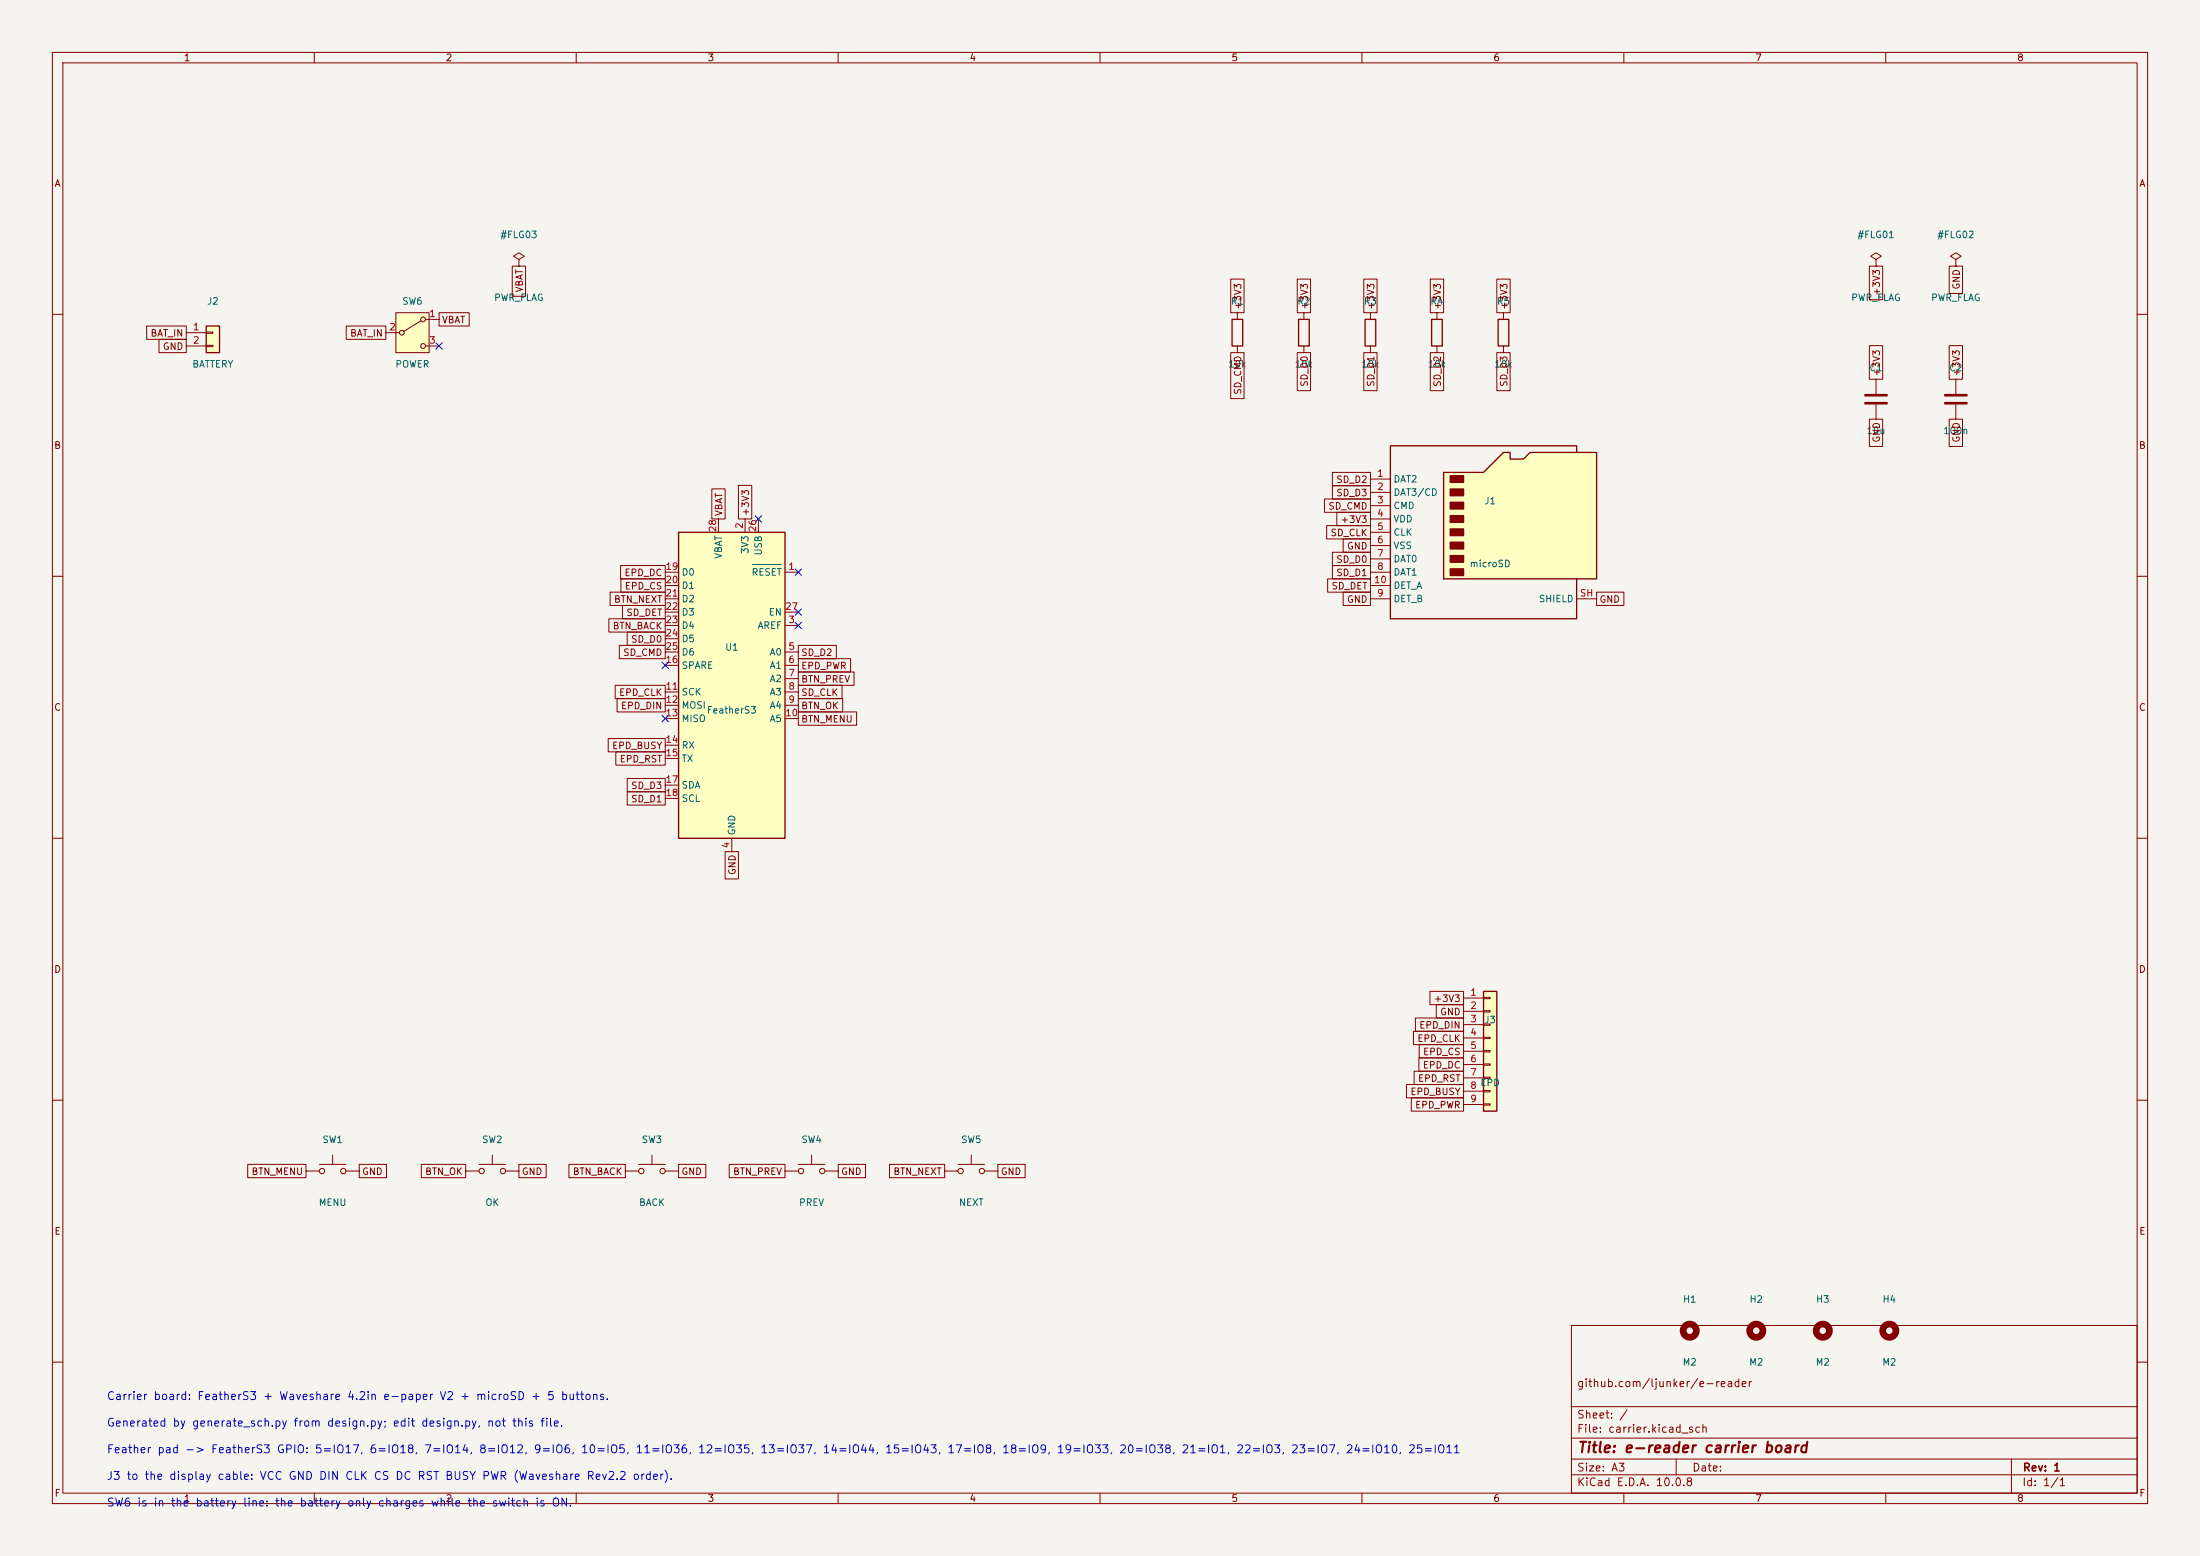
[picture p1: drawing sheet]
<svg xmlns="http://www.w3.org/2000/svg" width="420mm" height="297mm" viewBox="0 0 420 297" stroke-linecap="round" stroke-linejoin="round" font-family="sans-serif">
<path d="M0 0h420v297h-420z" fill="#f5f4ef" stroke="#f5f4ef" stroke-width=".19"/>
<g fill="none" stroke="#840000" stroke-width=".19">
<path d="M10 10h400v277h-400zM12 12h396v273h-396zM60 10v2M110 10v2M160 10v2M210 10v2M260 10v2M310 10v2M360 10v2M236.2 59.7v1.3M10 60h2M236.2 66v1.3"/>
<path d="M408 60h2M10 110h2M408 110h2M10 160h2M408 160h2M10 210h2M408 210h2M300 253h108v32h-108zM10 260h2M300 278.5h108M300 274.5h108M300 268.5h108"/>
<path d="M320 278.5v3M384 278.5v6.5M408 260h2M60 285v2M110 285v2M160 285v2M210 285v2M260 285v2M300 281.5h108M310 285v2M360 285v2"/>
</g>
<path d="M235.2 61h2v5h-2z" fill="none" stroke="#840000" stroke-width=".25"/>
<g fill="none" stroke="#840000" stroke-width="1.3">
<circle cx="322.6" cy="254" r="1.27"/>
<circle cx="335.3" cy="254" r="1.27"/>
<circle cx="348" cy="254" r="1.27"/>
<circle cx="360.7" cy="254" r="1.27"/>
</g>
<path d="M283.2 189.2h2.5v22.9h-2.5z" fill="#ffffc2"/>
<path d="M286 61h2v5h-2zM283.2 189.2h2.5v22.9h-2.5z" fill="none" stroke="#840000" stroke-width=".25"/>
<g fill="none" stroke="#840000" stroke-width=".19">
<path d="M287 59.7v1.3M358.1 49.5l1.1-.6-1.1-.6-1 .6 1 .6v1.3M358.1 50.8h.1M373.4 49.5l1-.6-1-.6-1 .6 1 .6v1.3M373.4 50.8h.1M287 66v1.3M358.1 72.4v2.8M358.1 77.2v2.8M373.4 72.4v2.8M373.4 77.2v2.8M279.4 190.5h3.8M279.4 193h3.8"/>
<path d="M279.4 195.6h3.8M279.4 198.1h3.8M283.2 190.4h1.3v.2h-1.3zM283.2 192.9h1.3v.3h-1.3zM283.2 195.5h1.3v.2h-1.3zM283.2 198h1.3v.2h-1.3zM279.4 200.7h3.8M279.4 203.2h3.8M279.4 205.7h3.8M279.4 208.3h3.8M279.4 210.8h3.8M283.2 200.5h1.3v.3h-1.3z"/>
<path d="M283.2 203.1h1.3v.2h-1.3zM283.2 205.6h1.3v.3h-1.3zM283.2 208.2h1.3v.2h-1.3zM283.2 210.7h1.3v.2h-1.3zM88.9 223.5h2.5M91.4 222.2h5.1M94 220.5v1.7M96.5 223.5h2.6"/>
<circle cx="91.9" cy="223.5" r=".51"/>
<circle cx="96" cy="223.5" r=".51"/>
</g>
<path d="M356.1 75.4h4.1M356.1 77h4.1M371.3 75.4h4.1M371.3 77h4.1" fill="none" stroke="#840000" stroke-width=".51"/>
<path d="M275.6 90.2h7.6l3.8-3.8h1.3v1.2h2.5l1.3-1.2h12.7v24.1h-29.2z" fill="#ffffc2"/>
<path d="M275.6 90.2h7.6l3.8-3.8h1.3v1.2h2.5l1.3-1.2h12.7v24.1h-29.2zM301 86.4v-1.3h-35.6v33h35.6v-7.6" fill="none" stroke="#840000" stroke-width=".25"/>
<g fill="#840000" stroke="#840000" stroke-width=".25">
<path d="M276.9 90.8h2.5v1.3h-2.5z"/>
<path d="M276.9 93.3h2.5v1.3h-2.5z"/>
<path d="M276.9 95.9h2.5v1.3h-2.5z"/>
<path d="M276.9 98.4h2.5v1.3h-2.5z"/>
<path d="M276.9 101h2.5v1.2h-2.5z"/>
<path d="M276.9 103.5h2.5v1.3h-2.5z"/>
<path d="M276.9 106h2.5v1.3h-2.5z"/>
<path d="M276.9 108.6h2.5v1.3h-2.5z"/>
</g>
<g fill="none" stroke="#840000" stroke-width=".19">
<path d="M261.6 91.4h3.8M261.6 94h3.8M261.6 96.5h3.8M261.6 99.1h3.8M261.6 101.6h3.8M261.6 104.1h3.8M261.6 106.7h3.8M261.6 109.2h3.8M261.6 114.3h3.8M261.6 111.8h3.8M301 114.3h3.8M119.4 223.5h2.5"/>
<path d="M121.9 222.2h5.1M124.5 220.5v1.7M127 223.5h2.5"/>
<circle cx="122.4" cy="223.5" r=".51"/>
<circle cx="126.5" cy="223.5" r=".51"/>
</g>
<path d="M39.4 62.2h2.5v5.1h-2.5z" fill="#ffffc2"/>
<path d="M39.4 62.2h2.5v5.1h-2.5z" fill="none" stroke="#840000" stroke-width=".25"/>
<path d="M35.6 63.5h3.8M35.6 66h3.8M39.4 63.4h1.2v.2h-1.2zM39.4 65.9h1.2v.3h-1.2z" fill="none" stroke="#840000" stroke-width=".19"/>
<path d="M75.6 59.7h6.3v7.6h-6.3z" fill="#ffffc2"/>
<g fill="none" stroke="#840000" stroke-width=".19">
<path d="M75.6 59.7h6.3v7.6h-6.3zM99.1 49.5l1-.6-1-.6-1.1 .6 1.1 .6v1.3M99.1 50.8h.1M73.7 63.5h2.5M80.4 61.2l-3.3 2M81.3 61h2.5M81.3 66h2.5M149.9 223.5h2.5M152.4 222.2h5.1M154.9 220.5v1.7M157.5 223.5h2.5"/>
<circle cx="76.7" cy="63.5" r=".46"/>
<circle cx="80.8" cy="61" r=".46"/>
<circle cx="80.8" cy="66" r=".46"/>
<circle cx="152.9" cy="223.5" r=".51"/>
<circle cx="157" cy="223.5" r=".51"/>
</g>
<path d="M129.5 101.6h20.4v58.4h-20.4z" fill="#ffffc2"/>
<path d="M247.9 61h2v5h-2zM260.6 61h2v5h-2zM273.3 61h2v5h-2zM129.5 101.6h20.4v58.4h-20.4z" fill="none" stroke="#840000" stroke-width=".25"/>
<g fill="none" stroke="#840000" stroke-width=".19">
<path d="M83.8 59.7h5.8v2.5h-5.8zM97.8 50.8h2.5v5.7h-2.5zM234.9 53.3h2.6v6.4h-2.6zM247.6 53.3h2.6v6.4h-2.6zM248.9 59.7v1.3M260.3 53.3h2.6v6.4h-2.6zM261.6 59.7v1.3M273 53.3h2.6v6.4h-2.6zM274.3 59.7v1.3M285.7 53.3h2.6v6.4h-2.6zM356.9 50.8h2.5v6.4h-2.5zM372.1 50.8h2.6v5.2h-2.6z"/>
<path d="M28 62.2h7.6v2.6h-7.6zM30.4 64.8h5.2v2.5h-5.2zM66.1 62.2h7.6v2.6h-7.6zM234.9 67.3h2.6v8.8h-2.6zM247.6 67.3h2.6v7.3h-2.6zM248.9 66v1.3M260.3 67.3h2.6v7.3h-2.6zM261.6 66v1.3M273 67.3h2.6v7.3h-2.6zM274.3 66v1.3M285.7 67.3h2.6v7.3h-2.6zM356.9 66h2.5v6.4h-2.5z"/>
<path d="M372.1 66h2.6v6.4h-2.6zM135.9 93.3h2.5v5.8h-2.5zM137.2 99.1v2.5M141 92.6h2.5v6.5h-2.5zM142.2 99.1v2.5M144.8 99.1v2.5M252.8 95.2h8.8v2.6h-8.8zM254.4 92.7h7.2v2.6h-7.2zM254.4 90.2h7.2v2.5h-7.2zM255.2 97.8h6.4v2.5h-6.4zM356.9 80h2.5v5.2h-2.5zM372.1 80h2.6v5.2h-2.6z"/>
<path d="M116.2 118.1h10.8v2.6h-10.8zM116.5 113h10.5v2.6h-10.5zM118.5 107.9h8.5v2.6h-8.5zM118.5 110.5h8.5v2.5h-8.5zM118.8 115.6h8.2v2.5h-8.2zM127 109.2h2.5M127 119.4h2.5M127 111.8h2.5M127 114.3h2.5M127 116.8h2.5M149.9 109.2h2.5M149.9 119.4h2.5"/>
<path d="M149.9 116.8h2.5M253.3 100.3h8.3v2.6h-8.3zM253.5 110.5h8.1v2.5h-8.1zM254.4 107.9h7.2v2.6h-7.2zM254.4 105.4h7.2v2.6h-7.2zM256.4 113h5.2v2.6h-5.2zM256.4 102.9h5.2v2.5h-5.2zM304.8 113h5.2v2.6h-5.2zM117.4 130.8h9.6v2.6h-9.6zM117.8 133.3h9.2v2.6h-9.2zM118.2 123.2h8.8v2.5h-8.8zM119.7 120.6h7.3v2.6h-7.3z"/>
<path d="M127 124.5h2.5M127 127h2.5M127 132.1h2.5M127 134.6h2.5M127 137.2h2.5M127 121.9h2.5M149.9 124.5h2.5M149.9 127h2.5M149.9 129.5h2.5M149.9 132.1h2.5M149.9 134.6h2.5M149.9 137.2h2.5"/>
<path d="M152.4 123.2h7.3v2.5h-7.3zM152.4 125.7h10v2.6h-10zM152.4 135.9h11.1v2.5h-11.1zM152.4 128.3h10.6v2.5h-10.6zM152.4 130.8h8.3v2.6h-8.3zM152.4 133.3h8.5v2.6h-8.5zM116.1 141h10.9v2.5h-10.9zM117.6 143.5h9.4v2.6h-9.4zM119.7 148.6h7.3v2.5h-7.3zM119.7 151.1h7.3v2.6h-7.3zM127 142.2h2.5M127 144.8h2.5"/>
<path d="M127 149.9h2.5M127 152.4h2.5M138.4 162.6h2.6v5.2h-2.6zM139.7 160v2.6M269.8 196.8h9.6v2.6h-9.6zM270.2 194.3h9.2v2.6h-9.2zM270.9 199.4h8.5v2.5h-8.5zM273 189.2h6.4v2.6h-6.4zM274.2 191.8h5.2v2.5h-5.2zM268.5 207h10.9v2.6h-10.9zM269.4 209.5h10v2.6h-10zM270 204.5h9.4v2.5h-9.4z"/>
<path d="M270.9 201.9h8.5v2.6h-8.5zM47.3 222.2h11.1v2.6h-11.1zM58.4 223.5h2.6M61 222.2h5M63.5 220.5v1.7M66 223.5h2.6M68.6 222.2h5.2v2.6h-5.2zM80.4 222.2h8.5v2.6h-8.5zM99.1 222.2h5.2v2.6h-5.2zM108.6 222.2h10.8v2.6h-10.8zM129.5 222.2h5.2v2.6h-5.2zM139.2 222.2h10.7v2.6h-10.7z"/>
<path d="M160 222.2h5.2v2.6h-5.2zM169.8 222.2h10.5v2.6h-10.5zM180.3 223.5h2.6M182.9 222.2h5.1M185.4 220.5v1.7M188 223.5h2.5M190.5 222.2h5.2v2.6h-5.2z"/>
<circle cx="61.5" cy="223.5" r=".51"/>
<circle cx="65.5" cy="223.5" r=".51"/>
<circle cx="183.4" cy="223.5" r=".51"/>
<circle cx="187.5" cy="223.5" r=".51"/>
</g>
<path d="M143.6 107.8h5.5" fill="none" stroke="#006464" stroke-width=".19"/>
<g fill="none" stroke="#000084" stroke-width=".19">
<path d="M83.2 65.4l1.2 1.2M84.4 65.4l-1.2 1.2M144.2 98.5l1.2 1.2M145.4 98.5l-1.2 1.2M151.8 108.6l1.2 1.2M151.8 116.2l1.2 1.2M151.8 118.8l1.2 1.2M153 108.6l-1.2 1.2M153 116.2l-1.2 1.2M153 118.8l-1.2 1.2M126.4 126.4l1.2 1.2M126.4 136.6l1.2 1.2"/>
<path d="M127.6 126.4l-1.2 1.2M127.6 136.6l-1.2 1.2"/>
</g>
<text font-size="2" fill="#840000" x="301" y="277.8">Title: e-reader carrier board</text>
<g font-size="1.5" fill="#0000c2">
<text x="20.3" y="267.6">Carrier board: FeatherS3 + Waveshare 4.2in e-paper V2 + microSD + 5 buttons.</text>
<text x="20.3" y="272.7">Generated by generate_sch.py from design.py; edit design.py, not this file.</text>
<text x="20.3" y="277.8">Feather pad -&gt; FeatherS3 GPIO: 5=IO17, 6=IO18, 7=IO14, 8=IO12, 9=IO6, 10=IO5, 11=IO36, 12=IO35, 13=IO37, 14=IO44, 15=IO43, 17=IO8, 18=IO9, 19=IO33, 20=IO38, 21=IO1, 22=IO3, 23=IO7, 24=IO10, 25=IO11</text>
<text x="20.3" y="282.8">J3 to the display cable: VCC GND DIN CLK CS DC RST BUSY PWR (Waveshare Rev2.2 order).</text>
<text x="20.3" y="287.9">SW6 is in the battery line: the battery only charges while the switch is ON.</text>
</g>
<g font-size="1.5" fill="#840000">
<text x="300.9" y="265.1">github.com/ljunker/e-reader</text>
<text x="300.9" y="273.8">File: carrier.kicad_sch</text>
<text x="300.9" y="271.1">Sheet: /</text>
<text x="300.9" y="281.2">Size: A3</text>
<text x="322.9" y="281.2">Date:</text>
<text x="386" y="281.2">Rev: 1</text>
<text x="300.9" y="284">KiCad E.D.A. 10.0.8</text>
<text x="385.9" y="284">Id: 1/1</text>
</g>
<g font-size="1.3" fill="#840000">
<text x="35" y="12">1</text>
<text x="85" y="12">2</text>
<text x="135" y="12">3</text>
<text x="185" y="12">4</text>
<text x="235" y="12">5</text>
<text x="285" y="12">6</text>
<text x="335" y="12">7</text>
<text x="385" y="12">8</text>
<text x="10.3" y="36">A</text>
<text x="408.3" y="36">A</text>
<text x="100.1" y="55.9" transform="rotate(-90 100.1 55.9)">VBAT</text>
<text x="237.3" y="59.2" transform="rotate(-90 237.3 59.2)">+3V3</text>
<text x="250" y="59.2" transform="rotate(-90 250 59.2)">+3V3</text>
<text x="262.7" y="59.2" transform="rotate(-90 262.7 59.2)">+3V3</text>
<text x="275.4" y="59.2" transform="rotate(-90 275.4 59.2)">+3V3</text>
<text x="288.1" y="59.2" transform="rotate(-90 288.1 59.2)">+3V3</text>
<text x="359.2" y="56.6" transform="rotate(-90 359.2 56.6)">+3V3</text>
<text x="374.4" y="55.4" transform="rotate(-90 374.4 55.4)">GND</text>
<text x="28.6" y="64.6">BAT_IN</text>
<text x="66.7" y="64.6">BAT_IN</text>
<text x="84.3" y="62">VBAT</text>
<text x="31" y="67.1">GND</text>
<text x="359.2" y="71.9" transform="rotate(-90 359.2 71.9)">+3V3</text>
<text x="374.4" y="71.9" transform="rotate(-90 374.4 71.9)">+3V3</text>
<text x="237.3" y="75.5" transform="rotate(-90 237.3 75.5)">SD_CMD</text>
<text x="250" y="73.9" transform="rotate(-90 250 73.9)">SD_D0</text>
<text x="262.7" y="73.9" transform="rotate(-90 262.7 73.9)">SD_D1</text>
<text x="275.4" y="73.9" transform="rotate(-90 275.4 73.9)">SD_D2</text>
<text x="288.1" y="73.9" transform="rotate(-90 288.1 73.9)">SD_D3</text>
<text x="10.2" y="86">B</text>
<text x="359.2" y="84.6" transform="rotate(-90 359.2 84.6)">GND</text>
<text x="374.4" y="84.6" transform="rotate(-90 374.4 84.6)">GND</text>
<text x="408.2" y="86">B</text>
<text x="255" y="95">SD_D3</text>
<text x="255" y="92.5">SD_D2</text>
<text x="138.2" y="98.6" transform="rotate(-90 138.2 98.6)">VBAT</text>
<text x="143.3" y="98.6" transform="rotate(-90 143.3 98.6)">+3V3</text>
<text x="253.5" y="97.6">SD_CMD</text>
<text x="255.8" y="100.1">+3V3</text>
<text x="253.9" y="102.7">SD_CLK</text>
<text x="255" y="107.7">SD_D0</text>
<text x="257" y="105.2">GND</text>
<text x="119.1" y="110.3">EPD_DC</text>
<text x="119.2" y="112.8">EPD_CS</text>
<text x="254.1" y="112.8">SD_DET</text>
<text x="255" y="110.3">SD_D1</text>
<text x="117.1" y="115.4">BTN_NEXT</text>
<text x="119.5" y="117.9">SD_DET</text>
<text x="257" y="115.4">GND</text>
<text x="305.2" y="115.4">GND</text>
<text x="116.9" y="120.4">BTN_BACK</text>
<text x="118.9" y="125.5">SD_CMD</text>
<text x="120.4" y="123">SD_D0</text>
<text x="152.8" y="125.5">SD_D2</text>
<text x="152.8" y="128.1">EPD_PWR</text>
<text x="152.8" y="130.6">BTN_PREV</text>
<text x="10.2" y="136">C</text>
<text x="118.1" y="133.1">EPD_CLK</text>
<text x="118.4" y="135.7">EPD_DIN</text>
<text x="152.8" y="133.1">SD_CLK</text>
<text x="152.8" y="135.7">BTN_OK</text>
<text x="408.2" y="136">C</text>
<text x="116.7" y="143.3">EPD_BUSY</text>
<text x="152.8" y="138.2">BTN_MENU</text>
<text x="118.2" y="145.8">EPD_RST</text>
<text x="120.4" y="150.9">SD_D3</text>
<text x="120.4" y="153.5">SD_D1</text>
<text x="140.8" y="167.1" transform="rotate(-90 140.8 167.1)">GND</text>
<text x="10.2" y="186">D</text>
<text x="408.2" y="186">D</text>
<text x="273.6" y="191.6">+3V3</text>
<text x="270.8" y="196.6">EPD_DIN</text>
<text x="274.8" y="194.1">GND</text>
<text x="270.5" y="199.2">EPD_CLK</text>
<text x="271.6" y="201.7">EPD_CS</text>
<text x="269.1" y="209.3">EPD_BUSY</text>
<text x="270.6" y="206.8">EPD_RST</text>
<text x="271.5" y="204.3">EPD_DC</text>
<text x="270" y="211.9">EPD_PWR</text>
<text x="47.9" y="224.6">BTN_MENU</text>
<text x="69" y="224.6">GND</text>
<text x="81.1" y="224.6">BTN_OK</text>
<text x="99.5" y="224.6">GND</text>
<text x="109.2" y="224.6">BTN_BACK</text>
<text x="130" y="224.6">GND</text>
<text x="139.8" y="224.6">BTN_PREV</text>
<text x="160.5" y="224.6">GND</text>
<text x="170.4" y="224.6">BTN_NEXT</text>
<text x="190.9" y="224.6">GND</text>
<text x="10.3" y="236">E</text>
<text x="408.3" y="236">E</text>
<text x="10.3" y="286">F</text>
<text x="35" y="287">1</text>
<text x="85" y="287">2</text>
<text x="135" y="287">3</text>
<text x="185" y="287">4</text>
<text x="235" y="287">5</text>
<text x="285" y="287">6</text>
<text x="335" y="287">7</text>
<text x="385" y="287">8</text>
<text x="408.3" y="286">F</text>
</g>
<g font-size="1.3" fill="#006464">
<text x="95.4" y="45.8">#FLG03</text>
<text x="354.5" y="45.8">#FLG01</text>
<text x="369.7" y="45.8">#FLG02</text>
<text x="39.4" y="58.5">J2</text>
<text x="76.7" y="58.5">SW6</text>
<text x="94.2" y="57.8">PWR_FLAG</text>
<text x="234.9" y="58.5">R1</text>
<text x="247.6" y="58.5">R2</text>
<text x="260.3" y="58.5">R3</text>
<text x="273" y="58.5">R4</text>
<text x="285.7" y="58.5">R5</text>
<text x="353.3" y="57.8">PWR_FLAG</text>
<text x="368.5" y="57.8">PWR_FLAG</text>
<text x="36.6" y="70.5">BATTERY</text>
<text x="75.4" y="70.5">POWER</text>
<text x="234.4" y="70.5">10k</text>
<text x="247.1" y="70.5">10k</text>
<text x="259.8" y="70.5">10k</text>
<text x="272.5" y="70.5">10k</text>
<text x="285.2" y="70.5">10k</text>
<text x="356.8" y="71.2">C1</text>
<text x="372" y="71.2">C2</text>
<text x="356.2" y="83.2">10u</text>
<text x="370.9" y="83.2">100n</text>
<text x="265.9" y="92.4">DAT2</text>
<text x="265.9" y="94.9">DAT3/CD</text>
<text x="265.9" y="97.5">CMD</text>
<text x="265.9" y="100">VDD</text>
<text x="283.3" y="96.6">J1</text>
<text x="138.1" y="106.8" transform="rotate(-90 138.1 106.8)">VBAT</text>
<text x="143.2" y="105.8" transform="rotate(-90 143.2 105.8)">3V3</text>
<text x="145.7" y="106.1" transform="rotate(-90 145.7 106.1)">USB</text>
<text x="265.9" y="102.6">CLK</text>
<text x="265.9" y="105.1">VSS</text>
<text x="265.9" y="107.6">DAT0</text>
<text x="130" y="110.2">D0</text>
<text x="130" y="112.7">D1</text>
<text x="143.4" y="110.2">RESET</text>
<text x="265.9" y="110.2">DAT1</text>
<text x="265.9" y="112.7">DET_A</text>
<text x="280.5" y="108.6">microSD</text>
<text x="130" y="115.3">D2</text>
<text x="130" y="117.8">D3</text>
<text x="146.6" y="117.8">EN</text>
<text x="265.9" y="115.3">DET_B</text>
<text x="293.7" y="115.3">SHIELD</text>
<text x="130" y="120.3">D4</text>
<text x="130" y="122.9">D5</text>
<text x="130" y="125.4">D6</text>
<text x="138.3" y="124.5">U1</text>
<text x="144.5" y="120.3">AREF</text>
<text x="146.8" y="125.4">A0</text>
<text x="130" y="128">SPARE</text>
<text x="146.8" y="128">A1</text>
<text x="146.8" y="130.5">A2</text>
<text x="130" y="133">SCK</text>
<text x="130" y="135.6">MOSI</text>
<text x="134.8" y="136.5">FeatherS3</text>
<text x="146.8" y="133">A3</text>
<text x="146.8" y="135.6">A4</text>
<text x="130" y="138.1">MISO</text>
<text x="130" y="143.2">RX</text>
<text x="146.8" y="138.1">A5</text>
<text x="130" y="145.7">TX</text>
<text x="130" y="150.8">SDA</text>
<text x="130" y="153.4">SCL</text>
<text x="140.7" y="159.5" transform="rotate(-90 140.7 159.5)">GND</text>
<text x="283.3" y="195.6">J3</text>
<text x="282.5" y="207.6">EPD</text>
<text x="61.4" y="218.5">SW1</text>
<text x="91.9" y="218.5">SW2</text>
<text x="122.4" y="218.5">SW3</text>
<text x="152.9" y="218.5">SW4</text>
<text x="183.4" y="218.5">SW5</text>
<text x="60.7" y="230.5">MENU</text>
<text x="92.6" y="230.5">OK</text>
<text x="121.9" y="230.5">BACK</text>
<text x="152.4" y="230.5">PREV</text>
<text x="183" y="230.5">NEXT</text>
<text x="321.2" y="249">H1</text>
<text x="333.9" y="249">H2</text>
<text x="346.6" y="249">H3</text>
<text x="359.3" y="249">H4</text>
<text x="321.1" y="261">M2</text>
<text x="333.8" y="261">M2</text>
<text x="346.5" y="261">M2</text>
<text x="359.2" y="261">M2</text>
</g>
<g font-size="1.3" fill="#a90000">
<text x="36.7" y="63.4">1</text>
<text x="36.7" y="65.9">2</text>
<text x="74.2" y="63.4">2</text>
<text x="81.8" y="60.8">1</text>
<text x="81.8" y="65.9">3</text>
<text x="262.8" y="91.3">1</text>
<text x="262.8" y="93.8">2</text>
<text x="137" y="101.7" transform="rotate(-90 137 101.7)">28</text>
<text x="142.1" y="101.1" transform="rotate(-90 142.1 101.1)">2</text>
<text x="144.6" y="101.7" transform="rotate(-90 144.6 101.7)">26</text>
<text x="262.8" y="96.4">3</text>
<text x="262.8" y="98.9">4</text>
<text x="262.8" y="101.5">5</text>
<text x="262.8" y="104">6</text>
<text x="262.8" y="106.5">7</text>
<text x="126.9" y="109.1">19</text>
<text x="126.9" y="111.6">20</text>
<text x="150.4" y="109.1">1</text>
<text x="262.2" y="111.6">10</text>
<text x="262.8" y="109.1">8</text>
<text x="126.9" y="114.2">21</text>
<text x="126.9" y="116.7">22</text>
<text x="126.9" y="119.2">23</text>
<text x="149.8" y="116.7">27</text>
<text x="150.4" y="119.2">3</text>
<text x="262.8" y="114.2">9</text>
<text x="301.5" y="114.2">SH</text>
<text x="126.9" y="121.8">24</text>
<text x="126.9" y="124.3">25</text>
<text x="150.4" y="124.3">5</text>
<text x="126.9" y="131.9">11</text>
<text x="126.9" y="126.9">16</text>
<text x="150.4" y="126.9">6</text>
<text x="150.4" y="129.4">7</text>
<text x="150.4" y="131.9">8</text>
<text x="126.9" y="134.5">12</text>
<text x="126.9" y="137">13</text>
<text x="149.8" y="137">10</text>
<text x="150.4" y="134.5">9</text>
<text x="126.9" y="142.1">14</text>
<text x="126.9" y="144.6">15</text>
<text x="126.9" y="149.7">17</text>
<text x="126.9" y="152.3">18</text>
<text x="139.6" y="162" transform="rotate(-90 139.6 162)">4</text>
<text x="280.6" y="190.4">1</text>
<text x="280.6" y="192.9">2</text>
<text x="280.6" y="195.4">3</text>
<text x="280.6" y="198">4</text>
<text x="280.6" y="200.5">5</text>
<text x="280.6" y="203.1">6</text>
<text x="280.6" y="205.6">7</text>
<text x="280.6" y="208.1">8</text>
<text x="280.6" y="210.7">9</text>
</g>
</svg>
